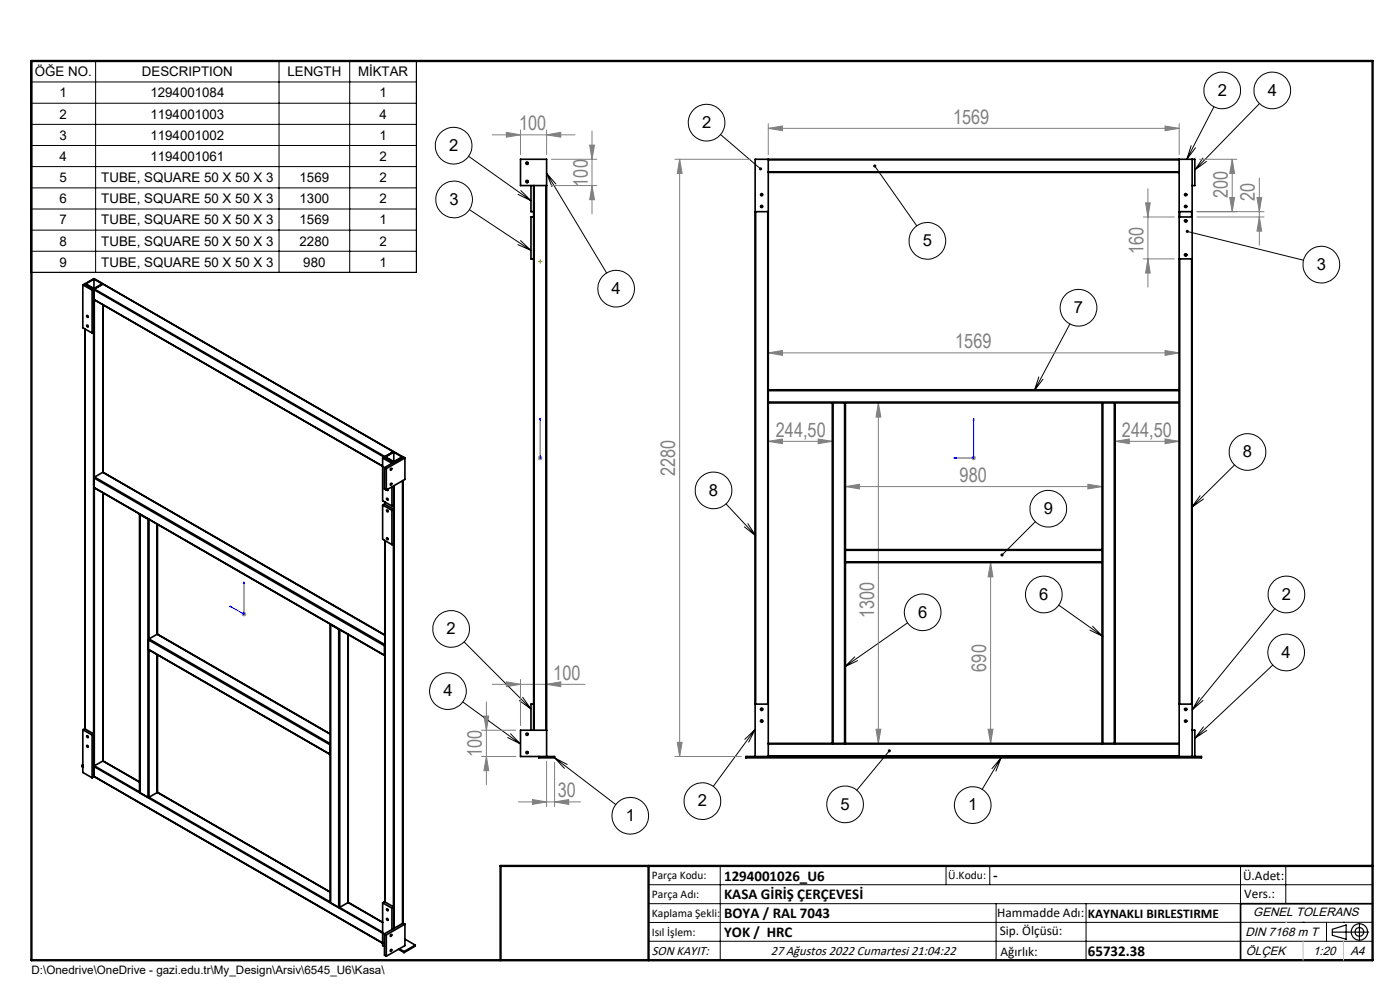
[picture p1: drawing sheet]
<svg xmlns="http://www.w3.org/2000/svg" width="297mm" height="210mm" viewBox="0 0 297 210" stroke-linecap="round" stroke-linejoin="round" font-family="sans-serif">
<g fill="none" stroke="#000" stroke-width=".21">
<path d="M6.5 12.9h81.8v44.9h-81.8zM6.5 17.4h81.8M20.3 12.9v44.9M59.2 12.9v44.9M74.2 12.9v44.9M6.5 21.9h81.8M6.5 26.4h81.8M6.5 30.9h81.8M6.5 35.3h81.8M6.5 39.9h81.8M99.4 33.2l13.2 9.4M111.5 38.6a.28 .28 0 0 1 .3-.3 .28 .28 0 0 1 .3 .3 .28 .28 0 0 1-.4 .2"/>
<path d="M111.5 34.7a.28 .28 0 0 1 .3-.3 .28 .28 0 0 1 .3 .3 .28 .28 0 0 1-.4 .2M116 36.8l12.7 21.1M116 36.8l1.9 2.2M116 36.8l1.1 2.8M152.9 28.5l8.5 7.3M185.6 35.2l8.9 12.7M252.7 30.9l-.9 2.9M253.6 31.4l-1.8 2.4M255.2 33.5l-1.7 2.5M255.9 34.2l-2.4 1.8M257.5 22.6l-5.7 11.2M267.2 22l-13.7 14"/>
<path d="M6.5 44.3h81.8M6.5 48.8h81.8M6.5 53.3h81.8M99.6 44.5l13 8.6M109.9 51.9l2.7 1.2M109.9 41.2l2.7 1.4M110.4 51l2.2 2.1M110.5 40.4l2.1 2.2M251.2 54.1a.28 .28 0 0 1 .3-.3 .28 .28 0 0 1 .3 .3 .28 .28 0 0 1-.3 .3M251.2 46.9a.28 .28 0 0 1 .3-.3 .28 .28 0 0 1 .3 .3 .28 .28 0 0 1-.3 .2M251.9 49.1l24.6 6.1M220.4 80l-1 2.9"/>
<path d="M227 68.7l-7.6 14.2M221.3 80.4l-1.9 2.5M261.9 98.6l-9.1 9M154 106.9l6.3 6.7M157.9 111.8l2.4 1.8M158.6 111.1l1.7 2.5M219.6 110.7l-7 7M254.6 105.2l-1.8 2.4M255.3 105.9l-2.5 1.7M98.5 136.2l14.1 14.2M181.3 139.3l-2.1 2.2M192.5 132.1l-13.3 9.4"/>
<path d="M224.6 128.4l9.4 6.6M231.2 133.7l2.8 1.3M231.8 132.8l2.2 2.2M270.4 129.1l-17.5 21.5M98.2 148.9l12.2 8.9M107.7 156.4l2.7 1.4M108.3 155.6l2.1 2.2M110.2 148.6l2.4 1.8M110.9 147.9l1.7 2.5M160.2 154.7l-8.9 12.1M160.2 154.7l-1.4 2.7M160.2 154.7l-2.2 2.1"/>
<path d="M161.3 150.5a.28 .28 0 0 1 .3-.3 .28 .28 0 0 1 .3 .3 .28 .28 0 0 1-.4 .2M161.3 153a.28 .28 0 0 1 .3-.3 .28 .28 0 0 1 .3 .3 .28 .28 0 0 1-.4 .2M181.9 140.2l-2.7 1.3M188.7 159.3l-6.9 8.3M254.4 147.9l-1.5 2.7M255.2 148.6l-2.3 2M255.3 154.2l-1.8 2.4M256 154.9l-2.5 1.7M270 141.1l-16.5 15.5M117.7 160.8l12.9 9.9M117.7 160.8l2.6 1.4M117.7 160.8l2 2.2"/>
<path d="M212.4 160.8l-4 6.7M212.4 160.8l-1.1 2.8M212.4 160.8l-2 2.2M137.6 187.7h153.6M137.6 191.7h153.6M137.6 199.7h153.6M152.8 183.7v20M200.7 183.7v4M210 183.7v4M211.3 191.7v12M230.4 191.7v12M263.2 183.7v20"/>
<path d="M272.8 183.7v8M276.4 195.6h.1M281.4 195.6v4.1M285 195.6h.1M291.2 195.6l-153.6 .1"/>
<circle cx="259.3" cy="19.2" r="3.9"/>
<circle cx="269.9" cy="19.2" r="3.9"/>
<circle cx="96.2" cy="30.9" r="3.9"/>
<circle cx="149.9" cy="26" r="3.9"/>
<circle cx="96.3" cy="42.3" r="3.9"/>
<circle cx="196.7" cy="51.1" r="3.9"/>
<circle cx="280.3" cy="56.1" r="3.9"/>
<circle cx="130.7" cy="61.2" r="3.9"/>
<circle cx="228.8" cy="65.3" r="3.9"/>
<circle cx="264.7" cy="95.9" r="3.9"/>
<circle cx="151.4" cy="104" r="3.9"/>
<circle cx="222.4" cy="107.9" r="3.9"/>
<circle cx="95.7" cy="133.4" r="3.9"/>
<circle cx="195.7" cy="129.9" r="3.9"/>
<circle cx="221.4" cy="126.1" r="3.9"/>
<circle cx="272.9" cy="138.4" r="3.9"/>
<circle cx="272.9" cy="126.1" r="3.9"/>
<circle cx="95" cy="146.6" r="3.9"/>
<circle cx="133.7" cy="173" r="3.9"/>
<circle cx="149" cy="169.9" r="3.9"/>
<circle cx="179.3" cy="170.6" r="3.9"/>
<circle cx="206.4" cy="170.8" r="3.9"/>
</g>
<g fill="none" stroke="#000" stroke-width=".25">
<path d="M282.6 197.7h7.8M282.6 197.1l3-.9v3l-3-.8zM288.4 195.8v3.8M106.2 203.7h185"/>
<circle cx="288.4" cy="197.7" r="1.74"/>
<circle cx="288.4" cy="197.7" r=".93"/>
</g>
<path d="M114.6 97v.3zM114.6 88.7v.4v-.4M114.6 97.1h.1M114.6 88.7v8.4M202.4 97.1l.4-.1v.3zM206.6 88.7l.1 .4h-.3zM206.6 88.7v8.4h-4.2M48.8 128.6h.3v.2zM51.8 123.4v.4l-.2-.1zM51.8 123.4v6.9l-3-1.7" fill="none" stroke="#00f" stroke-width=".21"/>
<g fill="none" stroke="#808080" stroke-width=".21">
<path d="M104.4 28.6h17.6M107.4 28.1l3 .5-3 .5zM110.4 27.6v5.2M116 28.6l3-.5v1zM116 27.6v5.2M117 33.8h9.6M117 39.4h9.6M125.1 30.8h1l-.5 3zM125.6 39.4l.5 3h-1zM125.6 27.8v17.6M143.2 33.8h16M144.2 33.8v126.7"/>
<path d="M144.2 33.8l.5 3h-1zM163 27.2l3-.5v1zM163 26.2v6.6M163 27.2h87.2M247.2 26.7l3 .5-3 .5zM250.2 26.2v6.6M254.5 33.8h7.9M261.4 33.8l.5 3h-1zM261.4 33.8v11.1M267.2 37.8v14.2M242.5 46h6.6M242.5 54.9h6.6"/>
<path d="M243 43h1l-.5 3zM243.5 40v20.9M243.5 54.9l.5 3h-1zM253.9 44.9h14.2M253.9 46h14.2M260.9 41.9h1l-.5 3zM266.7 41.9h1l-.5 3zM267.2 46l.5 3h-1zM163 74.9l3-.5v1zM163 74.9h87.2M247.2 74.4l3 .5-3 .5zM114.1 97.1h1"/>
<path d="M114.2 96.8l.7 .7M114.6 96.6v1M114.9 96.8l-.7 .7M163 93.6l3-.5v1zM163 93.6h13.6M173.6 93.1l3 .5-3 .5zM186.3 85.5l.6 3h-1.1zM186.3 85.5v72.2M206.1 97.1h.9M206.2 96.8l.7 .7M206.6 96.6v1M206.9 96.8l-.7 .7"/>
<path d="M236.6 93.6l3-.5v1zM236.6 93.6h13.6M247.2 93.1l3 .5-3 .5zM179.4 103.2l3-.5v1zM179.4 103.2h54.4M210.1 119.3v38.4M210.1 119.3l.5 3.1h-1zM230.8 102.7l3 .5-3 .5zM51.2 130.3h1M51.4 129.9l.7 .7M51.8 129.8v1M52.1 129.9l-.7 .7"/>
<path d="M102.2 154.9h7.2M102.7 151.9h1l-.5 3zM103.2 148.9v17.6M104.4 145.2h19.7M107.4 144.6l3 .6-3 .5zM110.4 144.1v9.8M116 145.2l3-.6v1.1zM116 144.1v9.8M143.7 157.5h1l-.5 3zM185.8 154.7h1.1l-.6 3zM209.6 154.7h1l-.5 3zM102.2 160.5h7.2"/>
<path d="M103.2 160.5l.5 3h-1zM110 170.1h13.2M113 169.6l3 .5-3 .5zM116 161.5v9.6M117.7 170.1l2.9-.5v1zM117.7 161.7v9.4M143.2 160.5h14"/>
</g>
<path d="M114.3 55.4h-.1M114.6 55.2v-.1M114.6 55.7v.1M114.9 55.4h.1" fill="none" stroke="#808000" stroke-width=".21" stroke-dasharray="15.2 1.3 1.3 1.3"/>
<path d="M114.4 55.4h.3M114.6 55.3v.3" fill="none" stroke="#808000" stroke-width=".21"/>
<path d="M291.2 191.7h-28v12" fill="none" stroke="#000" stroke-width=".35"/>
<path d="M6.7 12.9h284.5v190.8h-284.5zM137.6 183.7v20M291.2 183.7h-185v20" fill="none" stroke="#000" stroke-width=".5"/>
<path d="M276.4 199.7v4M285 199.7v4" fill="none" stroke="#c0c0c0" stroke-width=".21"/>
<path d="M272.8 195.6h.1" fill="none" stroke="#c0c0c0" stroke-width=".25"/>
<path d="M188.4 159a.33 .33 0 0 0 0 .5 .33 .33 0 0 0 .5 0 .33 .33 0 0 0 0-.5l-.2 .3 .2-.3zM161.2 35.5l-.1 .1a.34 .34 0 0 0 0 .5 .34 .34 0 0 0 .5-.1l-.2-.2 .2 .2a.35 .35 0 0 0 0-.4 .35 .35 0 0 0-.4-.1zM251.6 48.9l.3 .2-.3-.1a.33 .33 0 0 0 .4 .4 .33 .33 0 0 0 .2-.5 .33 .33 0 0 0-.6 0zM185.3 35a.34 .34 0 0 0 .1 .5 .34 .34 0 0 0 .5-.2 .34 .34 0 0 0-.4-.4l.1 .3zM212.4 117.4l-.1 .5 .3-.2-.3 .3a.34 .34 0 0 0 .5 0 .34 .34 0 0 0 0-.5 .34 .34 0 0 0-.4-.1z" fill="#000"/>
<g fill="#00f">
<path d="M202.4 97.1l.4 .2v-.3zM206.6 88.7l-.2 .4h.3z"/>
<path d="M114.6 97v.3zM114.6 88.7v.4zM48.8 128.6l.3 .2v-.2zM51.8 123.4l-.2 .3 .2 .1z"/>
</g>
<g fill="#808080">
<path d="M173.6 93.1l3 .5-3 .5zM163 93.6l3-.5v1zM116 28.6l3-.5v1zM107.4 28.1l3 .5-3 .5z"/>
<path d="M163 27.2l3-.5v1zM247.2 26.7l3 .5-3 .5zM163 74.9l3-.5v1zM247.2 74.4l3 .5-3 .5zM236.6 93.6l3-.5v1zM247.2 93.1l3 .5-3 .5zM113 169.6l3 .5-3 .5zM117.7 170.1l2.9-.5v1zM107.4 144.6l3 .6-3 .5zM116 145.2l3-.6v1.1z"/>
<path d="M103.2 160.5l.5 3h-1zM102.7 151.9h1l-.5 3z"/>
<path d="M185.8 154.7h1.1l-.6 3zM186.3 85.5l.6 3h-1.1zM260.9 41.9h1l-.5 3zM261.4 33.8l.5 3h-1zM125.6 39.4l.5 3h-1zM125.1 30.8h1l-.5 3z"/>
<path d="M144.2 33.8l.5 3h-1zM143.7 157.5h1l-.5 3zM243 43h1l-.5 3zM243.5 54.9l.5 3h-1zM266.7 41.9h1l-.5 3zM267.2 46l.5 3h-1zM210.1 119.3l.5 3.1h-1zM209.6 154.7h1l-.5 3z"/>
<path d="M179.4 103.2l3-.5v1zM230.8 102.7l3 .5-3 .5z"/>
</g>
<g fill="none" stroke="#000" stroke-width=".35">
<path d="M112.6 39.4v5.5h.6M113.2 39.4v115.5M113.3 39.4v115.5M115.9 39.4v115.5M116 39.4h-5.6v-5.6h5.6v126.7M163 33.8v48.9M163 36.6h87.2M163 36.5h87.2M163 33.9h87.2M250.2 33.8v48.9M252.9 39.4h.6v-5.6h-93.3v126.7M252.9 33.8v126.7"/>
<path d="M19.9 59.2l1.8 1-1.8 1M19.9 59.2l-1.7 1 1.7 1M19.9 59.2v2M113.2 46h-.6v8.9h.6M160.2 44.9h2.8M160.3 44.9v104.5M162.9 44.9v104.5M250.2 44.9h2.7M250.2 46h2.7M250.2 54.9h2.7M250.3 44.9v1.1M250.3 54.9v94.5"/>
<path d="M252.8 44.9v1.1M252.8 54.9v94.5M17.6 60.4v9.1l1.9 1.2M17.6 60.4l1.9 1.2M17.6 60.4l.4-.2 1.9 1.1M18 60.2h.1M18 69.8v84.8M18.1 69.8v84.8M18.4 66.9h.2a.23 .23 0 0 1 .2 .3 .23 .23 0 0 1-.3 .2 .23 .23 0 0 1-.1-.4zM18.5 69h.1a.23 .23 0 0 1 .2 .2 .23 .23 0 0 1-.3 .2 .23 .23 0 0 1-.1-.3zM19.5 61.6v9.1M19.9 70.5v85.1"/>
<path d="M20 63.6h.1M19.9 63.5l61.3 35.4M19.9 61.3v9.1l-.4 .3M19.9 61.3l-.4 .3M20 61.3l-.1 .1 61.6 35.6M20 61.3l61.7 35.6M20 63.6v37.6M21.8 60.2l-1.8-1.1-2 1.1 2 1.1M21.8 60.2h.1M21.8 64.7v35.5M21.8 60.2l61.7 35.6M21.8 60.2l-1.8 1.1"/>
<path d="M21.9 60.2h.1M81.2 97.1v9.1l1.9 1.1M81.2 97.1l.4-.2 1.9 1.2-.4 .2zM81.6 99.2v4.5l.4 .3M81.6 99.2l.4 .2M81.6 96.9h.1M81.6 96.9l2-1.1 1.8 1.2-1.9 1zM81.7 96.9h-.1M82 99.4v4.6M82.9 99.4a.17 .17 0 0 1 .2 .2 .17 .17 0 0 1-.3 .1zM83.5 95.9l1.8 1-1.8 1M83.5 95.9l-1.7 1 1.7 1"/>
<path d="M83.5 95.9v2M85.4 96.9h.1M85.9 97.1l-.4-.2-3.9 2.3M85.9 97.1l-3.9 2.3M85.9 97.1v4.6l-3.9 2.3M163 85.3v.2M163 82.7v.2M163 82.9v2.4M163 85.5v75M163 85.3h87.2M163 85.5h13.6M163 82.9h87.2"/>
<path d="M163 82.7h87.2M176.6 85.5h.1M176.6 85.5v72.2M176.7 85.5h2.5M176.7 85.5v72.2M179.2 85.5h.2M179.2 85.5v72.2M179.4 85.5h54.4M179.4 85.5v31.1M233.8 85.5h.2M233.8 85.5v31.1M234 85.5h2.4"/>
<path d="M234 85.5v72.2M236.4 85.5h.2M236.4 85.5v72.2M236.6 85.5h13.6M236.6 85.5v72.2M250.2 85.3v.2M250.2 82.7v.2M250.2 82.9v2.4M250.2 85.5v75M19.9 103.4l61.7 35.6M19.9 101.4v2M19.9 101.4l61.7 35.6"/>
<path d="M20 103.5v58.9M20.1 101.2l-.2 .2M20.1 101.2l61.5 35.5M21.8 100.2h.1M21.8 100.2l-1.7 1M21.8 100.2l59.8 34.6M21.9 104.6l-.1 56.8M21.9 100.2l59.7 34.5M29.6 109.1l.1 59M29.6 109l.1 .1M29.7 109.1l1.7 1M29.7 109.1v59"/>
<path d="M31.4 110.1l.2 .1M31.4 110.1v59M31.6 110.2v25.3M33.3 111.2v23.3M33.4 111.2v23.3M81.2 107.1v7.3l1.9 1.1M81.2 107.1l1.9 1.2M81.2 107.1l.4-.2 1.9 1.1M81.6 106.5v.4M81.6 114.6v76.7M81.7 106.5v.5M81.7 114.6v76.7"/>
<path d="M82 114.2a.18 .18 0 0 1 .3 0 .18 .18 0 0 1-.2 .2zM82 108.3a.18 .18 0 0 1 .3 0 .18 .18 0 0 1-.2 .2zM82.3 103.8v.3l-.2-.2M82.9 102.6v-.1a.18 .18 0 0 1 .2 .3 .17 .17 0 0 1-.3 0zM83.1 103.3v4M83.1 108.3v7.2M83.5 107.2v.8M83.5 115.3v77.1M83.5 103v4.1l-.4 .2M83.5 108v7.3l-.4 .2M83.5 108l-.4 .3M83.6 103v93.9"/>
<path d="M85.4 101.9v94M179.4 116.6v.1M179.4 119.2v.1M179.4 116.7v2.5M179.4 119.3v38.4M179.4 119.2h54.4M179.4 116.7h54.4M179.4 116.6h54.4M179.4 119.3h54.4M233.8 116.6v.1M233.8 119.2v.1M233.8 116.7v2.5"/>
<path d="M233.8 119.3v38.4M31.5 137.8l38.5 22.2M31.5 135.7l38.5 22.3M31.5 135.7v2.1M31.6 135.5l-.1 .2M31.6 137.9v31.2M31.6 135.5l38.5 22.3M33.3 134.5l36.8 21.2M33.3 134.5l-1.7 1M33.3 138.9v29.2M33.4 138.9v29.2M70.1 132.4v59.1"/>
<path d="M70.1 132.4v.1M70.1 132.5l1.8 1M70.1 132.5v59M71.9 133.5h.1M71.9 133.5v59M72.1 133.6v58.9M73.8 134.5v57M73.9 134.6v56.8M81.6 137v2M81.6 136.8v.2M17.6 154.8l1.9 1.1M17.6 154.8v9.1l1.9 1.1"/>
<path d="M17.6 154.8l.4-.2 1.9 1.1M18.4 158.1h.2a.22 .22 0 0 1 .2 .3 .22 .22 0 0 1-.3 .1 .22 .22 0 0 1-.1-.3zM19.5 155.9v9.1M19.9 155.7v9.1l-.4 .2M19.9 155.7l-.4 .2M70 160h.1M70 158v2M70.1 157.8l-.1 .2M113.2 149.4h-.6v5.5M116 154.9h-5.6v5.6h7.3v.3h-3.4v-.3M160.2 149.4h2.8M163 157.8h87.2"/>
<path d="M163 157.7h13.6M176.6 157.7h.1M176.7 157.7h2.5M179.2 157.7h54.6M233.8 157.7h.2M234 157.7h2.4M236.4 157.7h13.8M250.2 149.4h2.7M252.9 154.9h.6v5.6M17.4 162.4v.2l.2 .1M17.4 162.4l.2 .1M17.6 162.3l-.2 .1"/>
<path d="M19.9 164.7h.1M20 164.7l61.2 35.3M20 164.7l61.2 35.4M20 162.4l-.1 .2 61.3 35.3M20 162.4l9.6 5.6M21.8 161.4h.1M21.8 161.4l7.8 4.5M21.8 161.4l-1.8 1M29.7 168.1l1.7 1M31.4 169.1h.2M31.6 169.1l38.5 22.2M33.3 168.1l-1.7 1"/>
<path d="M33.4 168.1h-.1M33.4 168.1l36.7 21.1-36.7-21.1M158.2 160.5h96.7v.3h-96.7zM163 160.4h87.2M70.1 191.5l1.8 1M71.9 192.5h.2M72 192.5l9.2 5.3M73.8 191.5l-1.7 1M73.8 191.4l7.4 4.3M73.9 191.4l-.1 .1M73.9 191.4l7.3 4.2M81.2 191.5v9.1l.4 .2"/>
<path d="M81.2 191.5l1.9 1.1M81.2 191.5l.4-.2 1.9 1.1M81.6 198.1v4.5l.4 .2M81.6 198.1l.4 .2M82 198.3v4.5M82 192.9l.2-.1 .1 .3-.1 .1zM82 194.9a.18 .18 0 0 1 .3 0 .18 .18 0 0 1-.2 .3zM82.9 198.3a.16 .16 0 0 1 .2 .2 .16 .16 0 0 1-.3 0zM83.1 192.6v4.6M83.5 192.4v4.5M83.5 192.4l-.4 .2M85.9 199.2l2.2 1.3"/>
<path d="M85.9 196v4.6l-3.9 2.2M85.9 196l-3.9 2.3M85.9 196l-.4-.2-3.9 2.3M82.9 201.5v-.1a.16 .16 0 0 1 .2 .2 .16 .16 0 0 1-.3 .1zM84.5 201.4l1.2 .7M84.7 201.3l1 .6M85.7 201.9v.2M88.1 200.5l-2.4 1.4M88.1 200.5v.2l-2.4 1.4"/>
<circle cx="111.8" cy="38.5" r=".24"/>
<circle cx="111.8" cy="34.6" r=".24"/>
<circle cx="161.6" cy="41.3" r=".24"/>
<circle cx="161.6" cy="43.8" r=".24"/>
<circle cx="251.5" cy="54.1" r=".24"/>
<circle cx="251.5" cy="43.8" r=".24"/>
<circle cx="251.5" cy="41.3" r=".24"/>
<circle cx="251.5" cy="46.9" r=".23"/>
<circle cx="82.2" cy="105.8" r=".19"/>
<circle cx="18.5" cy="156.3" r=".2"/>
<circle cx="111.8" cy="155.7" r=".24"/>
<circle cx="111.8" cy="159.6" r=".24"/>
<circle cx="161.6" cy="150.5" r=".23"/>
<circle cx="161.6" cy="153" r=".24"/>
<circle cx="251.5" cy="153" r=".24"/>
<circle cx="251.5" cy="150.5" r=".23"/>
</g>
<g font-size="4.2" fill="#808080">
<text x="110.1" y="27.6">100</text>
<text x="202.2" y="26.3">1569</text>
<text x="124.7" y="39.6" transform="rotate(-90 124.7 39.6)">100</text>
<text x="260.5" y="42" transform="rotate(-90 260.5 42)">200</text>
<text x="266.2" y="42.6" transform="rotate(-90 266.2 42.6)">20</text>
<text x="242.6" y="53.9" transform="rotate(-90 242.6 53.9)">160</text>
<text x="202.6" y="73.9">1569</text>
<text x="164.6" y="92.6">244,50</text>
<text x="238" y="92.6">244,50</text>
<text x="143.3" y="101" transform="rotate(-90 143.3 101)">2280</text>
<text x="203.6" y="102.2">980</text>
<text x="185.4" y="131.1" transform="rotate(-90 185.4 131.1)">1300</text>
<text x="209.2" y="142.5" transform="rotate(-90 209.2 142.5)">690</text>
<text x="117.4" y="144.2">100</text>
<text x="102.2" y="160.5" transform="rotate(-90 102.2 160.5)">100</text>
<text x="118.3" y="169.1">30</text>
</g>
<g font-size="3.5">
<text x="258.3" y="20.3">2</text>
<text x="268.9" y="20.3">4</text>
<text x="148.9" y="27.1">2</text>
<text x="95.3" y="32">2</text>
<text x="95.4" y="43.4">3</text>
<text x="195.8" y="52.2">5</text>
<text x="279.4" y="57.2">3</text>
<text x="129.8" y="62.3">4</text>
<text x="227.8" y="66.4">7</text>
<text x="263.7" y="97">8</text>
<text x="150.4" y="105.1">8</text>
<text x="221.4" y="109">9</text>
<text x="194.8" y="131">6</text>
<text x="220.5" y="127.2">6</text>
<text x="271.9" y="127.2">2</text>
<text x="94.7" y="134.5">2</text>
<text x="271.9" y="139.5">4</text>
<text x="94.1" y="147.7">4</text>
<text x="148" y="171.1">2</text>
<text x="178.3" y="171.7">5</text>
<text x="205.4" y="171.9">1</text>
<text x="132.7" y="174.2">1</text>
</g>
<g font-size="3.2">
<text x="153.6" y="186.8">1294001026_U6</text>
<text x="153.6" y="190.8">KASA GİRİŞ ÇERÇEVESİ</text>
<text x="210.7" y="186.6">-</text>
<text x="153.6" y="194.8">BOYA / RAL 7043</text>
<text x="153.6" y="198.8">YOK / HRC</text>
<text x="230.8" y="202.8">65732.38</text>
</g>
<g font-size="2.8">
<text x="7.4" y="16.2">ÖĞE NO.</text>
<text x="30.1" y="16.2">DESCRIPTION</text>
<text x="61" y="16.2">LENGTH</text>
<text x="75.9" y="16.2">MİKTAR</text>
<text x="12.6" y="20.7">1</text>
<text x="31.9" y="20.7">1294001084</text>
<text x="80.5" y="20.7">1</text>
<text x="12.6" y="29.6">3</text>
<text x="12.6" y="25.2">2</text>
<text x="31.9" y="29.6">1194001002</text>
<text x="31.9" y="25.2">1194001003</text>
<text x="80.5" y="29.6">1</text>
<text x="80.5" y="25.2">4</text>
<text x="12.6" y="34.1">4</text>
<text x="31.9" y="34.1">1194001061</text>
<text x="80.5" y="34.1">2</text>
<text x="12.6" y="38.6">5</text>
<text x="21.5" y="38.6">TUBE, SQUARE 50 X 50 X 3</text>
<text x="63.6" y="38.6">1569</text>
<text x="80.5" y="38.6">2</text>
<text x="12.6" y="43.1">6</text>
<text x="12.6" y="47.6">7</text>
<text x="21.5" y="43.1">TUBE, SQUARE 50 X 50 X 3</text>
<text x="21.5" y="47.6">TUBE, SQUARE 50 X 50 X 3</text>
<text x="63.6" y="43.1">1300</text>
<text x="63.6" y="47.6">1569</text>
<text x="80.5" y="43.1">2</text>
<text x="80.5" y="47.6">1</text>
<text x="12.6" y="52.1">8</text>
<text x="21.5" y="52.1">TUBE, SQUARE 50 X 50 X 3</text>
<text x="63.6" y="52.1">2280</text>
<text x="80.5" y="52.1">2</text>
<text x="12.6" y="56.6">9</text>
<text x="21.5" y="56.6">TUBE, SQUARE 50 X 50 X 3</text>
<text x="64.3" y="56.6">980</text>
<text x="80.5" y="56.6">1</text>
<text x="263.7" y="186.7">Ü.Adet:</text>
<text x="263.9" y="190.5">Vers.:</text>
<text x="211.5" y="194.5">Hammadde Adı:</text>
<text x="230.8" y="194.7">KAYNAKLI BIRLESTIRME</text>
<text x="138.3" y="202.6">SON KAYIT:</text>
<text x="163.5" y="202.6">27 Ağustos 2022 Cumartesi 21:04:22</text>
<text x="212.1" y="198.4">Sip. Ölçüsü:</text>
<text x="212.2" y="202.7">Ağırlık:</text>
</g>
<g font-size="2.6">
<text x="265.9" y="194.4">GENEL TOLERANS</text>
<text x="264.2" y="198.5">DIN 7168 m T</text>
<text x="264.3" y="202.6">ÖLÇEK</text>
<text x="278.5" y="202.6">1:20</text>
<text x="286.5" y="202.6">A4</text>
</g>
<g font-size="2.5">
<text x="138.3" y="186.4">Parça Kodu:</text>
<text x="138.3" y="190.5">Parça Adı:</text>
<text x="201.2" y="186.5">Ü.Kodu:</text>
<text x="138.3" y="194.5">Kaplama Şekli:</text>
<text x="138.3" y="198.6">Isıl İşlem:</text>
<text x="6.7" y="206.7">D:\Onedrive\OneDrive - gazi.edu.tr\My_Design\Arsiv\6545_U6\Kasa\</text>
</g>
</svg>
